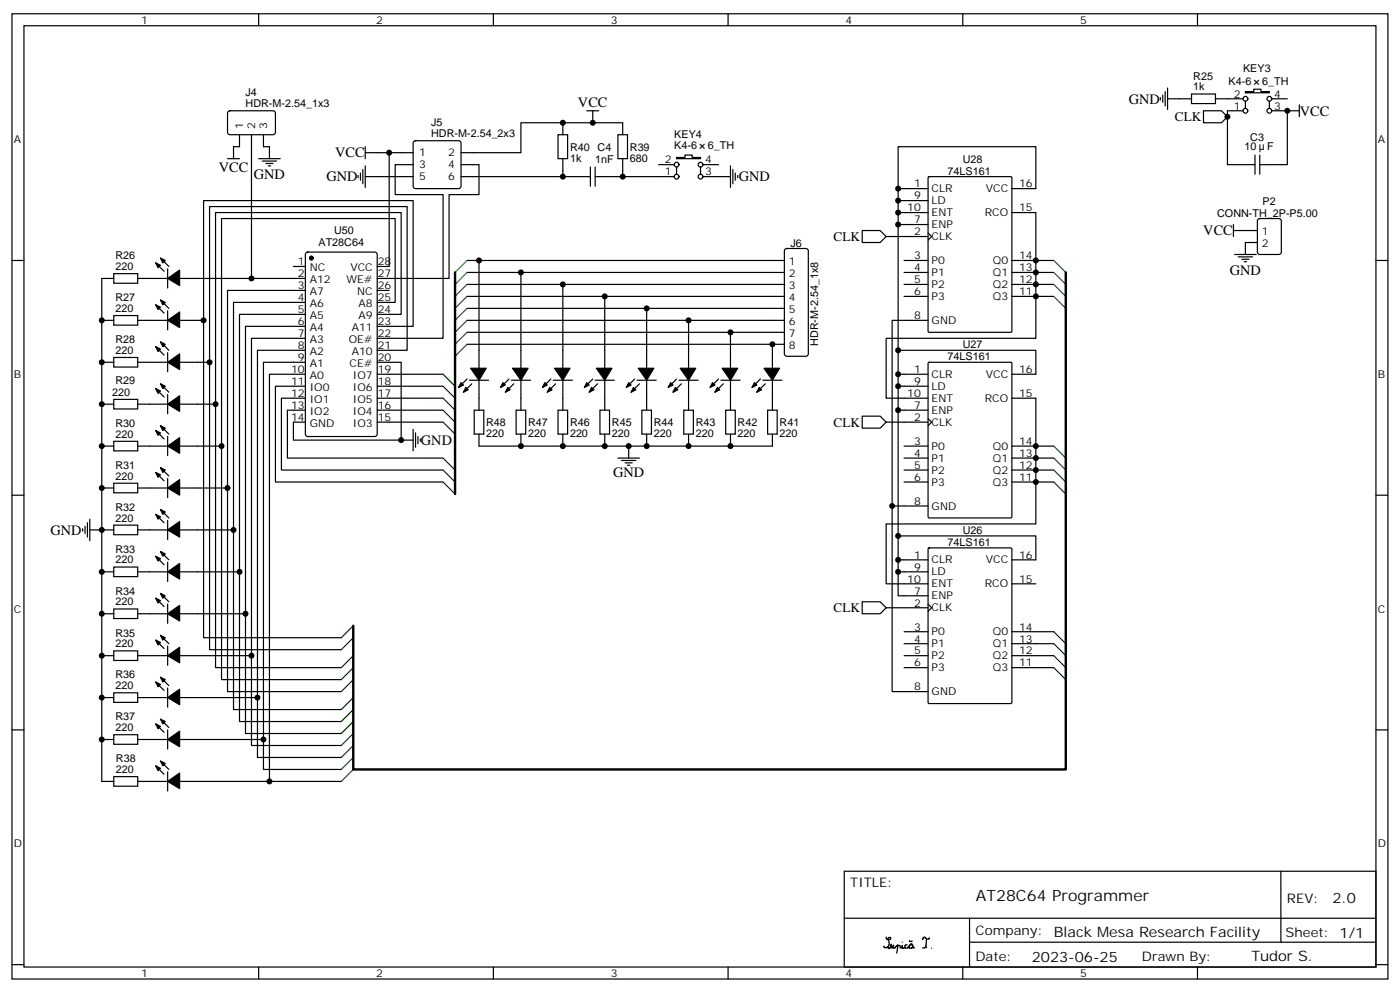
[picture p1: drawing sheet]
<svg xmlns="http://www.w3.org/2000/svg" width="412mm" height="292mm" viewBox="0 0 412 292" stroke-linecap="round" stroke-linejoin="round" font-family="sans-serif">
<g fill="none" stroke="#000" stroke-width=".35">
<path d="M3.5 4.1h405.4v284.3h-405.4zM7.1 7.6h398.2v277.3h-398.2zM76.2 4.1v3.5M145.3 4.1v3.5M214.5 4.1v3.5M283.6 4.1v3.5M352.8 4.1v3.5M67.3 32.8l.4-.2 13 .1 .4 .6v6l-.7 .4-12.9-.1-.5-.6v-5.7zM70.6 39.7v3.5h-1.8v3.5M74.1 39.7v42.3M77.6 39.7v3.5h1.8v3.5M164.4 39.7h2.8v7h-2.8z"/>
<path d="M165.8 36.2v3.5M172.9 32.6h3.5M174.6 32.6v3.6M182 39.7h2.9v7h-2.9zM183.4 39.7v-3.5h-29.9v8.8h-17.7M341.8 28.8v.7M342.5 28v2.2M343.3 27v4.2M344 29.1h7M344 25.9v6.4M351 27.7h7.1v2.8h-7.1zM354.5 32.6h5.3l1.8 1.8-1.8 1.8h-5.3z"/>
<path d="M358.1 29.1h8.1M366.2 32.6h-4.6v15.9h8.1M366.9 27h2.5v-.7h2.1v.7h2.4v.3h-7zM366.9 29.8v2.1M373.9 29.8v2.1M374.6 32.6h8.2M374.6 29.1h4.6M379.2 32.6v15.9h-8.1M382.8 30.9v3.5M67 46.7h3.6M76.2 46.7h6.3M77.3 47.4h4.2"/>
<path d="M78.3 48.2h2.1M79 48.9h.7M105.5 51.7v.7M106.2 51v2.1M106.9 49.9v4.3M107.6 45h14.1M107.6 52h14.1M107.6 43.2v3.5M107.6 48.9v6.3M114.7 45v33.5h-3.6M121.7 48.5h-5.3v8.8h14.1v42.4h-19.4M121.9 41.7l.5-.2h12.7l.5 .2 .2 .5v12.7l-.2 .5-.5 .2h-12.7l-.5-.3-.2-.4v-12.7z"/>
<path d="M135.8 48.5h5.3v8.8h-8.8v24.7h-21.2M135.8 52h30M165.8 46.7v5.3h8.1M173.9 49.2v5.7M175.3 49.2v5.7M183.4 46.7v5.3h-8.1M183.4 52h15.2M194 48.5h4.6M199.3 46.4h2.5v-.7h2.1v.7h2.5v.3h-7.1zM199.3 49.2v2.1M206.4 49.2v2.1M207.1 48.5h4.6"/>
<path d="M207.1 52h8.1M215.2 48.9v6.3M215.9 49.9v4.3M216.6 51v2.1M217.3 51.7v.7M264.6 59.1v3.5h8.8M264.6 55.6v3.5h8.8M273.4 55.6h-8.8v-12.4h40.6v12.4h-7.1M273.5 52.2l.3-.2h23.9l.3 .2 .1 45.3-.2 .3-24.1 .1-.3-.2zM369.7 45.7v5.6M371.1 45.7v5.6M3.5 76.7h3.6"/>
<path d="M45.9 77.4l2.4 2.5M47.3 76l2.4 2.5M49.4 79.2v5.6M86.4 78.5h3.6M90.2 74.5l.5-.2h19.7l.7 .4v53.2l-.4 .6-20 .1-.7-.5v-53.1zM137.6 76.7h3.5v31.8M141.1 76.7h90M231.3 73.4l.5-.2h5.6l.5 .2 .2 .5v30.3l-.2 .5-.5 .3h-5.6l-.5-.3-.2-.5v-30.3zM254 67.9h5.3l1.8 1.8-1.8 1.7h-5.3zM261.1 69.7h12.3M264.6 66.1v44.1h8.8M264.6 62.6v3.5h8.8"/>
<path d="M266.3 76.7h7.1M273.4 68.6l1.1 1.1-1.1 1M298.1 62.6h7.1v37.1h-44.1v17.6h3.5v3.5h8.8M298.1 76.7h12.3M363.4 67.9h7M363.4 66.1v3.6M363.7 75h6.4M364.8 75.7h4.2M365.8 76.4h2.1M366.5 77.1h.7M370.4 71.4h-3.5v3.6M370.7 64.6l.4-.2h5.7l.6 .4 .1 9.5-.5 .6-5.9 .1-.6-.5-.1-9.4z"/>
<path d="M405.3 76.7h3.6M30 94.4h3.5M33.5 80.6h7.1v2.8h-7.1zM33.5 93h7.1v2.8h-7.1zM33.5 82h-3.5v148.2h3.5M40.6 82h8.8M40.6 94.4h8.8M45.9 89.8l2.4 2.5M47.3 88.4l2.4 2.4M49.4 91.5v5.7M52.9 94.4h7.1v-35.3h61.7v37h-10.6M52.9 82h37.1"/>
<path d="M60 94.4v93.5h40.5M90 89.1h-21.2v67h-15.9M90 92.6h-19.4v75.9h-17.7M90 85.5h-23v58.3h-14.1M90 96.1h-17.7v84.7h-19.4M90 99.7h-15.9v93.4h-21.2M111.1 92.6h7.1v-30h-54.7v56.5h-10.6M111.1 89.1h5.3v-24.7h-51.1v67h-12.4M111.1 85.5h3.6M137.6 97.9h77.6v10.6M137.6 94.4h65.2v14.1M137.6 90.8h52.9v17.7"/>
<path d="M137.6 87.3h40.6v21.2M137.6 83.8h28.2v24.7M137.6 80.3h15.9v28.2M153.5 80.3h77.6M165.8 83.8h65.3M178.2 87.3h52.9M190.5 90.8h40.6M202.8 94.4h28.3M215.2 97.9h15.9M266.3 80.3h7.1M266.3 83.8h7.1M266.3 87.3h7.1"/>
<path d="M273.4 94.4h-10.6v109.3h10.6M298.1 80.3h12.3M298.1 83.8h12.3M298.1 87.3h12.3M30 106.7h3.5M30 119.1h3.5M33.5 105.3h7.1v2.8h-7.1zM33.5 117.7h7.1v2.8h-7.1zM40.6 106.7h8.8M40.6 119.1h8.8M45.9 102.1l2.4 2.5M45.9 114.5l2.4 2.4"/>
<path d="M47.3 100.7l2.4 2.5M47.3 113.1l2.4 2.4M49.4 103.9v5.6M49.4 116.2v5.7M61.7 106.7v84.7h38.8M63.5 119.1v77.6h37M90 110.2h-10.6v120h-26.5M90 106.7h-12.4v111.1h-24.7M90 103.2h-14.2v102.3h-22.9M90 113.8h-8.9v28.2h49.4M90 117.3h-7.1v21.2h47.6M111.1 103.2h8.8v-42.3h-58.2v45.8h-8.8"/>
<path d="M111.1 106.7h7.1v22.9h-31.8v-5.2h3.6M111.1 110.2h19.4M111.1 113.8h19.4M111.1 117.3h19.4M137.6 101.4h89.9v7.1M137.6 111.7l-2.5 2.4M138.3 112h5.6M139 113.1l-2.5 2.4M141.1 112v8.8M149.9 111.7l-2.4 2.4M150.6 112h5.7M151.3 113.1l-2.4 2.4"/>
<path d="M153.5 112v8.8M162.3 111.7l-2.5 2.4M163 112h5.6M163.7 113.1l-2.5 2.4M165.8 112v8.8M174.6 111.7l-2.4 2.4M175.3 112h5.7M176 113.1l-2.4 2.4M178.2 112v8.8M187 111.7l-2.5 2.4M187.7 112h5.6M188.4 113.1l-2.5 2.4"/>
<path d="M190.5 112v8.8M199.3 111.7l-2.5 2.4M200 112h5.7M200.7 113.1l-2.4 2.4M202.8 112v8.8M211.7 111.7l-2.5 2.4M212.4 112h5.6M213.1 113.1l-2.5 2.4M215.2 112v8.8M224 111.7l-2.5 2.4M224.7 112h5.7M225.4 113.1l-2.4 2.4"/>
<path d="M227.5 112v8.8M227.5 101.4h3.6M264.6 103.2h40.6v7h-7.1M264.6 113.8v3.5h8.8M264.6 110.2v3.6h8.8M273.5 106.9l.3-.2h23.9l.3 .2 .1 45.3-.2 .3-24.1 .1-.3-.2zM298.1 117.3h7.1v37h-44.1v17.7h3.5v3.5h8.8M30 131.4h3.5M33.5 130h7.1v2.8h-7.1zM40.6 131.4h8.8M45.9 126.8l2.4 2.5M45.9 139.2l2.4 2.4"/>
<path d="M47.3 125.4l2.4 2.5M47.3 137.8l2.4 2.4M49.4 128.6v5.6M65.3 131.4v68.8h35.2M90 120.8h-5.3v14.1h45.8M111.1 120.8h19.4M111.1 124.4h19.4M118.2 129.6h3.5M121.7 126.5v6.3M122.4 127.5v4.3M123.1 128.6v2.1M123.8 129.3v.7"/>
<path d="M139.7 120.8h2.8v7.1h-2.8zM141.1 127.9v3.5h86.4v-3.5M152 120.8h2.9v7.1h-2.9zM153.5 127.9v3.5M164.4 120.8h2.8v7.1h-2.8zM165.8 127.9v3.5M176.7 120.8h2.9v7.1h-2.9zM178.2 127.9v3.5M182 134.9h6.4M183.1 135.6h4.2M184.1 136.3h2.2M184.9 137.1h.7"/>
<path d="M185.2 131.4v3.5M189.1 120.8h2.8v7.1h-2.8zM190.5 127.9v3.5M201.4 120.8h2.9v7.1h-2.9zM202.8 127.9v3.5M213.8 120.8h2.8v7.1h-2.8zM215.2 127.9v3.5M226.1 120.8h2.9v7.1h-2.9zM254 122.6h5.3l1.8 1.8-1.8 1.7h-5.3zM261.1 124.4h12.3M264.6 120.8v44.1h8.8M266.3 131.4h7.1"/>
<path d="M266.3 134.9h7.1M266.3 138.5h7.1M273.4 123.3l1.1 1.1-1.1 1M298.1 131.4h12.3M298.1 134.9h12.3M298.1 138.5h12.3M3.5 145.9h3.6M24.3 155.8v.7M25 155v2.2M25.8 154v4.2M26.5 156.1h7M26.5 152.9v6.4"/>
<path d="M30 143.8h3.5M33.5 142.3h7.1v2.9h-7.1zM33.5 154.7h7.1v2.8h-7.1zM40.6 143.8h8.8M40.6 156.1h8.8M45.9 151.5l2.4 2.5M47.3 150.1l2.4 2.5M49.4 140.9v5.7M49.4 153.3v5.6M67 143.8v59.9h33.5M68.8 156.1v52.9h31.7M262.8 149h10.6"/>
<path d="M264.6 157.9h40.6v7h-7.1M266.3 142h7.1M298.1 142h12.3M405.3 145.9h3.6M30 168.5h3.5M33.5 167h7.1v2.9h-7.1zM33.5 179.4h7.1v2.8h-7.1zM40.6 168.5h8.8M45.9 163.9l2.4 2.4M45.9 176.2l2.4 2.5M47.3 162.5l2.4 2.4M47.3 174.8l2.4 2.5"/>
<path d="M49.4 165.6v5.7M49.4 178v5.6M70.6 168.5v44h29.9M254 177.3h5.3l1.8 1.7-1.8 1.8h-5.3zM261.1 179h12.3M264.6 168.5v3.5h8.8M264.6 164.9v3.6h8.8M273.4 178l1.1 1-1.1 1.1M273.5 161.6l.3-.2h23.9l.3 .2 .1 45.3-.2 .3-24.1 .1-.3-.2zM298.1 172h7.1M30 193.1h3.5M30 180.8h3.5"/>
<path d="M33.5 191.7h7.1v2.9h-7.1zM40.6 193.1h8.8M40.6 180.8h8.8M45.9 188.6l2.4 2.4M47.3 187.1l2.4 2.5M47.3 199.5l2.4 2.5M49.4 190.3v5.7M72.3 180.8v35.3h28.2M74.1 193.1v26.5h26.4M266.3 186.1h7.1M266.3 189.6h7.1M266.3 193.1h7.1"/>
<path d="M266.3 196.7h7.1M298.1 186.1h12.3M298.1 189.6h12.3M298.1 193.1h12.3M298.1 196.7h12.3M3.5 215h3.6M30 205.5h3.5M30 217.8h3.5M33.5 204.1h7.1v2.8h-7.1zM33.5 216.4h7.1v2.9h-7.1zM40.6 205.5h8.8M40.6 217.8h8.8"/>
<path d="M45.9 200.9l2.4 2.5M45.9 213.3l2.4 2.4M47.3 211.8l2.4 2.5M49.4 202.7v5.6M49.4 215v5.7M75.8 205.5v17.6h24.7M77.6 217.8v8.9h22.9M405.3 215h3.6M33.5 228.8h7.1v2.8h-7.1zM40.6 230.2h8.8M45.9 225.6l2.4 2.5M47.3 224.2l2.4 2.5"/>
<path d="M49.4 227.4v5.6M79.4 230.2h21.1M248.7 256.6h156.6v28.3h-156.6zM377.3 256.7v20.8M248.7 270.5h156.5M261.1 276v.5l.4 .3h.5l.4-.3v-.4l-.7 .1 .2 1.4-.2 1.2-1 .4-.4-.5M261.6 278.8l.1 .6h.3l.6-1.2-.1 .9 .4 .1 .4-.8-.3 .9h.6l.9-.9-.3 2.4M264.4 278.6l.7-.1 .1 .7h.4l.3-.7v.8l.5-.1M265.8 277.5v.1M267.2 278.3l-.6 .3v.6l.8 .1 .6-.9M267.9 277.1l.2 .3h.5l.1-.2M268.7 278l-.5 .2-.3 .4 .1 .7h.5l.3-.2v-.7l-.3-.1"/>
<path d="M268.9 278.4l.1 .7 .4 .1M272.7 278.7l.2 .4M272.9 276.9l-.2 2.2-.9 .1M273.8 276.3l-.2 .4h-.6l-.5-.7h-.3l-.4 .8M274.5 279.3h.1M285.6 277.5h119.6M285.6 270.5v14.1M3.5 284.2h3.6M76.2 284.9v3.5M145.3 284.9v3.5M214.5 284.9v3.5M283.6 284.9v3.5"/>
<path d="M352.8 284.9v3.5M405.3 284.2h3.6"/>
<circle cx="366.9" cy="32.6" r=".71"/>
<circle cx="366.9" cy="29.1" r=".71"/>
<circle cx="373.9" cy="29.1" r=".71"/>
<circle cx="373.9" cy="32.6" r=".71"/>
<circle cx="199.3" cy="52" r=".71"/>
<circle cx="199.3" cy="48.5" r=".71"/>
<circle cx="206.4" cy="48.5" r=".71"/>
<circle cx="206.4" cy="52" r=".71"/>
</g>
<g fill="none" stroke="#008700" stroke-width=".35">
<path d="M137.6 76.7l-3.5 3.6M310.4 76.7l3.6 3.6M137.6 97.9l-3.5 3.5M137.6 94.4l-3.5 3.5M137.6 90.8l-3.5 3.6M137.6 87.3l-3.5 3.5M137.6 83.8l-3.5 3.5M137.6 80.3l-3.5 3.5M310.4 87.3l3.6 3.5M310.4 83.8l3.6 3.5M310.4 80.3l3.6 3.5M130.5 110.2l3.6 3.6"/>
<path d="M130.5 113.8l3.6 3.5M130.5 117.3l3.6 3.5M137.6 101.4l-3.5 3.6M130.5 138.5l3.6 3.5M130.5 134.9l3.6 3.6M130.5 120.8l3.6 3.6M130.5 124.4l3.6 3.5M310.4 138.5l3.6 3.5M310.4 134.9l3.6 3.6M310.4 131.4l3.6 3.5M130.5 142l3.6 3.5M310.4 142l3.6 3.5"/>
<path d="M104.1 184.3l-3.6 3.6M104.1 187.9l-3.6 3.5M104.1 193.1l-3.6 3.6M104.1 196.7l-3.6 3.5M310.4 196.7l3.6 3.5M310.4 193.1l3.6 3.6M310.4 189.6l3.6 3.5M310.4 186.1l3.6 3.5M104.1 200.2l-3.6 3.5M104.1 205.5l-3.6 3.5M104.1 209l-3.6 3.5M104.1 212.5l-3.6 3.6"/>
<path d="M104.1 216.1l-3.6 3.5M104.1 219.6l-3.6 3.5M104.1 223.1l-3.6 3.6M104.1 226.7l-3.6 3.5"/>
</g>
<path d="M134.1 80.3v65.2M314 80.3v146.4h-209.9v-42.4" fill="none" stroke="#000" stroke-width=".71"/>
<g fill="#000" stroke="#000" stroke-width=".35">
<path d="M45.9 77.4l1.4 .7-.7 .7zM47.3 76l1.4 .7-.7 .7zM45.9 89.8l1.4 .7-.7 .7zM47.3 88.4l1.4 .7-.7 .7zM49.4 82l3.5-2.4v4.5zM49.4 94.4l3.5-2.5v4.6zM45.9 102.1l1.4 .7-.7 .7zM45.9 114.5l1.4 .7-.7 .7zM47.3 100.7l1.4 .7-.7 .7zM47.3 113.1l1.4 .7-.7 .7zM49.4 106.7l3.5-2.5v4.6zM135.8 112.7l.7 .7-1.4 .7z"/>
<path d="M137.2 114.1l.7 .7-1.4 .7zM138.6 108.5h4.6l-2.1 3.5zM148.2 112.7l.7 .7-1.4 .7zM149.6 114.1l.7 .7-1.4 .7zM151 108.5h4.6l-2.1 3.5zM160.5 112.7l.7 .7-1.4 .7zM161.9 114.1l.7 .7-1.4 .7zM163.3 108.5h4.6l-2.1 3.5zM172.9 112.7l.7 .7-1.4 .7zM174.3 114.1l.7 .7-1.4 .7zM175.7 108.5h4.6l-2.1 3.5zM185.2 112.7l.7 .7-1.4 .7z"/>
<path d="M186.6 114.1l.7 .7-1.4 .7zM188 108.5h4.6l-2.1 3.5zM197.6 112.7l.7 .7-1.5 .7zM199 114.1l.7 .7-1.4 .7zM200.4 108.5h4.6l-2.2 3.5zM209.9 112.7l.7 .7-1.4 .7zM211.3 114.1l.7 .7-1.4 .7zM212.7 108.5h4.6l-2.1 3.5zM222.2 112.7l.8 .7-1.5 .7zM223.7 114.1l.7 .7-1.4 .7zM225.1 108.5h4.6l-2.2 3.5zM45.9 126.8l1.4 .7-.7 .7z"/>
<path d="M45.9 139.2l1.4 .7-.7 .7zM47.3 125.4l1.4 .7-.7 .7zM47.3 137.8l1.4 .7-.7 .7zM49.4 119.1l3.5-2.5v4.6zM49.4 131.4l3.5-2.5v4.6zM45.9 151.5l1.4 .7-.7 .7zM47.3 150.1l1.4 .7-.7 .7zM49.4 143.8l3.5-2.5v4.6zM49.4 156.1l3.5-2.5v4.6zM45.9 163.9l1.4 .7-.7 .7zM45.9 176.2l1.4 .7-.7 .7zM47.3 162.5l1.4 .7-.7 .7z"/>
<path d="M47.3 174.8l1.4 .7-.7 .7zM49.4 168.5l3.5-2.5v4.6zM45.9 188.6l1.4 .7-.7 .7zM47.3 187.1l1.4 .8-.7 .7zM47.3 199.5l1.4 .7-.7 .7zM49.4 180.8l3.5-2.5v4.6zM49.4 193.1l3.5-2.4v4.6zM45.9 200.9l1.4 .7-.7 .7zM45.9 213.3l1.4 .7-.7 .7zM47.3 211.8l1.4 .7-.7 .8zM49.4 205.5l3.5-2.5v4.6zM49.4 217.8l3.5-2.4v4.6z"/>
<path d="M45.9 225.6l1.4 .7-.7 .7zM47.3 224.2l1.4 .7-.7 .7zM49.4 230.2l3.5-2.5v4.6z"/>
<circle cx="91.7" cy="76" r=".53"/>
</g>
<g fill="#000">
<circle cx="165.8" cy="36.2" r=".88"/>
<circle cx="174.6" cy="36.2" r=".88"/>
<circle cx="361.6" cy="34.4" r=".88"/>
<circle cx="379.2" cy="32.6" r=".88"/>
<circle cx="114.7" cy="45" r=".88"/>
<circle cx="165.8" cy="52" r=".88"/>
<circle cx="183.4" cy="52" r=".88"/>
<circle cx="264.6" cy="59.1" r=".88"/>
<circle cx="264.6" cy="55.6" r=".88"/>
<circle cx="141.1" cy="76.7" r=".88"/>
<circle cx="264.6" cy="66.1" r=".88"/>
<circle cx="264.6" cy="62.6" r=".88"/>
<circle cx="305.2" cy="76.7" r=".88"/>
<circle cx="30" cy="94.4" r=".88"/>
<circle cx="60" cy="94.4" r=".88"/>
<circle cx="74.1" cy="82" r=".88"/>
<circle cx="153.5" cy="80.3" r=".88"/>
<circle cx="165.8" cy="83.8" r=".88"/>
<circle cx="178.2" cy="87.3" r=".88"/>
<circle cx="190.5" cy="90.8" r=".88"/>
<circle cx="202.8" cy="94.4" r=".88"/>
<circle cx="215.2" cy="97.9" r=".88"/>
<circle cx="305.2" cy="87.3" r=".88"/>
<circle cx="305.2" cy="80.3" r=".88"/>
<circle cx="305.2" cy="83.8" r=".88"/>
<circle cx="30" cy="106.7" r=".88"/>
<circle cx="30" cy="119.1" r=".88"/>
<circle cx="61.7" cy="106.7" r=".88"/>
<circle cx="63.5" cy="119.1" r=".88"/>
<circle cx="227.5" cy="101.4" r=".88"/>
<circle cx="264.6" cy="113.8" r=".88"/>
<circle cx="264.6" cy="103.2" r=".88"/>
<circle cx="264.6" cy="110.2" r=".88"/>
<circle cx="30" cy="131.4" r=".88"/>
<circle cx="65.3" cy="131.4" r=".88"/>
<circle cx="118.2" cy="129.6" r=".88"/>
<circle cx="153.5" cy="131.4" r=".88"/>
<circle cx="165.8" cy="131.4" r=".88"/>
<circle cx="178.2" cy="131.4" r=".88"/>
<circle cx="185.2" cy="131.4" r=".88"/>
<circle cx="190.5" cy="131.4" r=".88"/>
<circle cx="202.8" cy="131.4" r=".88"/>
<circle cx="215.2" cy="131.4" r=".88"/>
<circle cx="264.6" cy="120.8" r=".88"/>
<circle cx="305.2" cy="138.5" r=".88"/>
<circle cx="305.2" cy="131.4" r=".88"/>
<circle cx="305.2" cy="134.9" r=".88"/>
<circle cx="30" cy="156.1" r=".88"/>
<circle cx="30" cy="143.8" r=".88"/>
<circle cx="67" cy="143.8" r=".88"/>
<circle cx="68.8" cy="156.1" r=".88"/>
<circle cx="262.8" cy="149" r=".88"/>
<circle cx="264.6" cy="157.9" r=".88"/>
<circle cx="305.2" cy="142" r=".88"/>
<circle cx="30" cy="168.5" r=".88"/>
<circle cx="70.6" cy="168.5" r=".88"/>
<circle cx="264.6" cy="168.5" r=".88"/>
<circle cx="264.6" cy="164.9" r=".88"/>
<circle cx="30" cy="180.8" r=".88"/>
<circle cx="30" cy="193.1" r=".88"/>
<circle cx="72.3" cy="180.8" r=".88"/>
<circle cx="74.1" cy="193.1" r=".88"/>
<circle cx="30" cy="205.5" r=".88"/>
<circle cx="30" cy="217.8" r=".88"/>
<circle cx="75.8" cy="205.5" r=".88"/>
<circle cx="77.6" cy="217.8" r=".88"/>
<circle cx="79.4" cy="230.2" r=".88"/>
</g>
<text font-size="4.6" x="287.5" y="265.5">AT28C64 Programmer</text>
<g font-size="4.2">
<text x="170.3" y="31.6">VCC</text>
<text x="332.5" y="30.5">GND</text>
<text x="382.9" y="34.1">VCC</text>
<text x="98.7" y="46.4">VCC</text>
<text x="64.4" y="50.7">VCC</text>
<text x="74.8" y="52.8">GND</text>
<text x="96.1" y="53.4">GND</text>
<text x="217.7" y="53.4">GND</text>
<text x="354.5" y="69.3">VCC</text>
<text x="362.3" y="81">GND</text>
<text x="124" y="131.1">GND</text>
<text x="180.6" y="140.6">GND</text>
<text x="14.9" y="157.5">GND</text>
<text x="392.5" y="265.9">2.0</text>
<text x="310.4" y="276">Black Mesa Research Facility</text>
<text x="304" y="283.3">2023-06-25</text>
<text x="368.7" y="283.1">Tudor S.</text>
</g>
<g font-size="3.9">
<text x="346.1" y="35.8">CLK</text>
<text x="245.6" y="71">CLK</text>
<text x="245.6" y="125.7">CLK</text>
<text x="245.6" y="180.4">CLK</text>
<text x="250.5" y="261.2">TITLE:</text>
<text x="379.1" y="265.9">REV:</text>
<text x="287.4" y="275.4">Company:</text>
<text x="378.7" y="276">Sheet: 1/1</text>
<text x="287.4" y="283.1">Date:</text>
<text x="336.4" y="283.2">Drawn By:</text>
</g>
<g font-size="3.2">
<text x="41.6" y="7.1">1</text>
<text x="110.8" y="7.1">2</text>
<text x="179.9" y="7.1">3</text>
<text x="249.1" y="7.1">4</text>
<text x="318.2" y="7.1">5</text>
<text x="351.5" y="23.4">R25</text>
<text x="366.2" y="21.2">KEY3</text>
<text x="72.3" y="28.4">J4</text>
<text x="351.5" y="26.6">1k</text>
<text x="362" y="25">K4-6</text>
<text x="363.5" y="28.8">2</text>
<text x="371.8" y="25">6_TH</text>
<text x="375.4" y="28.8">4</text>
<text x="72.3" y="31.6">HDR-M-2.54_1x3</text>
<text x="363.5" y="32.3">1</text>
<text x="375.4" y="32.3">3</text>
<text x="71.6" y="37.9" transform="rotate(-90 71.6 37.9)">1</text>
<text x="75.1" y="37.9" transform="rotate(-90 75.1 37.9)">2</text>
<text x="78.7" y="37.9" transform="rotate(-90 78.7 37.9)">3</text>
<text x="127" y="40.4">HDR-M-2.54_2x3</text>
<text x="127" y="37.2">J5</text>
<text x="198.6" y="40.6">KEY4</text>
<text x="368.3" y="41.5">C3</text>
<text x="4.1" y="42.2">A</text>
<text x="123.5" y="46">1</text>
<text x="132" y="46">2</text>
<text x="167.9" y="47.6">1k</text>
<text x="167.9" y="44.4">R40</text>
<text x="175.3" y="47.9">1nF</text>
<text x="176.1" y="44.4">C4</text>
<text x="185.6" y="47.6">680</text>
<text x="185.6" y="44.4">R39</text>
<text x="198.6" y="43.7">K4-6</text>
<text x="208.5" y="43.7">6_TH</text>
<text x="283.7" y="47.9">U28</text>
<text x="366.6" y="44.3">10</text>
<text x="373.3" y="44.3">F</text>
<text x="405.9" y="42.2">A</text>
<text x="123.5" y="49.6">3</text>
<text x="123.5" y="53.1">5</text>
<text x="132" y="49.6">4</text>
<text x="132" y="53.1">6</text>
<text x="195.9" y="51.7">1</text>
<text x="195.9" y="48.2">2</text>
<text x="207.8" y="51.7">3</text>
<text x="207.8" y="48.2">4</text>
<text x="279.2" y="51.4">74LS161</text>
<text x="269.3" y="55.2">1</text>
<text x="269.3" y="58.7">9</text>
<text x="274.5" y="56.6">CLR</text>
<text x="290.4" y="56.6">VCC</text>
<text x="300.2" y="55.2">16</text>
<text x="267.3" y="62.3">10</text>
<text x="269.3" y="65.8">7</text>
<text x="274.5" y="60.1">LD</text>
<text x="274.5" y="63.7">ENT</text>
<text x="290.1" y="63.7">RCO</text>
<text x="300.2" y="62.3">15</text>
<text x="358.6" y="63.8">CONN-TH_2P-P5.00</text>
<text x="371.9" y="60.3">P2</text>
<text x="98.4" y="69">U50</text>
<text x="269.3" y="69.3">2</text>
<text x="274.5" y="67.2">ENP</text>
<text x="274.5" y="70.7">CLK</text>
<text x="371.7" y="69.3">1</text>
<text x="34" y="76.4">R26</text>
<text x="93.8" y="72.6">AT28C64</text>
<text x="232.9" y="72.6">J6</text>
<text x="269.3" y="76.4">3</text>
<text x="274.5" y="77.8">P0</text>
<text x="292.5" y="77.8">Q0</text>
<text x="300.2" y="76.4">14</text>
<text x="371.7" y="72.8">2</text>
<text x="34" y="79.6">220</text>
<text x="87.8" y="78.1">1</text>
<text x="87.8" y="81.7">2</text>
<text x="91.3" y="79.9">NC</text>
<text x="91.3" y="83.4">A12</text>
<text x="102.1" y="83.4">WE#</text>
<text x="103.2" y="79.9">VCC</text>
<text x="111.3" y="81.7">27</text>
<text x="111.3" y="78.1">28</text>
<text x="232.4" y="78.1">1</text>
<text x="232.4" y="81.7">2</text>
<text x="269.3" y="79.9">4</text>
<text x="269.3" y="83.4">5</text>
<text x="274.5" y="81.3">P1</text>
<text x="292.5" y="81.3">Q1</text>
<text x="300.2" y="79.9">13</text>
<text x="300.2" y="83.4">12</text>
<text x="34" y="88.7">R27</text>
<text x="87.8" y="85.2">3</text>
<text x="87.8" y="88.7">4</text>
<text x="91.3" y="87">A7</text>
<text x="105.2" y="87">NC</text>
<text x="111.3" y="88.7">25</text>
<text x="111.3" y="85.2">26</text>
<text x="232.4" y="85.2">3</text>
<text x="232.4" y="88.7">4</text>
<text x="269.3" y="87">6</text>
<text x="274.5" y="84.8">P2</text>
<text x="274.5" y="88.4">P3</text>
<text x="292.5" y="84.8">Q2</text>
<text x="292.5" y="88.4">Q3</text>
<text x="300.2" y="87">11</text>
<text x="34" y="91.9">220</text>
<text x="87.8" y="92.3">5</text>
<text x="87.8" y="95.8">6</text>
<text x="91.3" y="90.5">A6</text>
<text x="91.3" y="94">A5</text>
<text x="105.6" y="94">A9</text>
<text x="105.6" y="90.5">A8</text>
<text x="111.3" y="95.8">23</text>
<text x="111.3" y="92.3">24</text>
<text x="232.4" y="92.3">5</text>
<text x="232.4" y="95.8">6</text>
<text x="269.3" y="94">8</text>
<text x="274.5" y="95.4">GND</text>
<text x="34" y="101.1">R28</text>
<text x="87.8" y="99.3">7</text>
<text x="91.3" y="97.5">A4</text>
<text x="91.3" y="101.1">A3</text>
<text x="102.7" y="101.1">OE#</text>
<text x="103.6" y="97.5">A11</text>
<text x="111.3" y="99.3">22</text>
<text x="232.4" y="99.3">7</text>
<text x="241.1" y="101.9" transform="rotate(-90 241.1 101.9)">HDR-M-2.54_1x8</text>
<text x="34" y="104.2">220</text>
<text x="87.8" y="102.8">8</text>
<text x="87.8" y="106.4">9</text>
<text x="91.3" y="104.6">A2</text>
<text x="103.6" y="104.6">A10</text>
<text x="111.3" y="106.4">20</text>
<text x="111.3" y="102.8">21</text>
<text x="232.4" y="102.8">8</text>
<text x="279.2" y="106.1">74LS161</text>
<text x="283.7" y="102.6">U27</text>
<text x="4.1" y="111.3">B</text>
<text x="34" y="113.3">R29</text>
<text x="85.7" y="109.9">10</text>
<text x="85.7" y="113.4">11</text>
<text x="91.3" y="108.1">A1</text>
<text x="91.3" y="111.7">A0</text>
<text x="103" y="108.1">CE#</text>
<text x="104" y="111.7">IO7</text>
<text x="111.3" y="113.4">18</text>
<text x="111.3" y="109.9">19</text>
<text x="269.3" y="109.9">1</text>
<text x="269.3" y="113.4">9</text>
<text x="274.5" y="111.3">CLR</text>
<text x="290.4" y="111.3">VCC</text>
<text x="300.2" y="109.9">16</text>
<text x="405.9" y="111.3">B</text>
<text x="33.1" y="116.7">220</text>
<text x="85.7" y="116.9">12</text>
<text x="91.3" y="115.2">IO0</text>
<text x="91.3" y="118.7">IO1</text>
<text x="104" y="118.7">IO5</text>
<text x="104" y="115.2">IO6</text>
<text x="111.3" y="116.9">17</text>
<text x="267.3" y="116.9">10</text>
<text x="274.5" y="114.8">LD</text>
<text x="274.5" y="118.4">ENT</text>
<text x="290.1" y="118.4">RCO</text>
<text x="300.2" y="116.9">15</text>
<text x="34" y="125.8">R30</text>
<text x="85.7" y="120.5">13</text>
<text x="85.7" y="124">14</text>
<text x="91.3" y="122.2">IO2</text>
<text x="91.3" y="125.8">GND</text>
<text x="104" y="125.8">IO3</text>
<text x="104" y="122.2">IO4</text>
<text x="111.3" y="124">15</text>
<text x="111.3" y="120.5">16</text>
<text x="143.2" y="125.5">R48</text>
<text x="155.6" y="125.5">R47</text>
<text x="167.9" y="125.5">R46</text>
<text x="180.3" y="125.5">R45</text>
<text x="192.6" y="125.5">R44</text>
<text x="205" y="125.5">R43</text>
<text x="217.3" y="125.5">R42</text>
<text x="229.7" y="125.5">R41</text>
<text x="269.3" y="120.5">7</text>
<text x="269.3" y="124">2</text>
<text x="274.5" y="121.9">ENP</text>
<text x="274.5" y="125.4">CLK</text>
<text x="34" y="128.9">220</text>
<text x="143.2" y="128.7">220</text>
<text x="155.6" y="128.7">220</text>
<text x="167.9" y="128.7">220</text>
<text x="180.3" y="128.7">220</text>
<text x="192.6" y="128.7">220</text>
<text x="205" y="128.7">220</text>
<text x="217.3" y="128.7">220</text>
<text x="229.7" y="128.7">220</text>
<text x="269.3" y="131.1">3</text>
<text x="300.2" y="131.1">14</text>
<text x="269.3" y="134.6">4</text>
<text x="274.5" y="132.5">P0</text>
<text x="274.5" y="136">P1</text>
<text x="292.5" y="132.5">Q0</text>
<text x="292.5" y="136">Q1</text>
<text x="300.2" y="134.6">13</text>
<text x="34" y="141.3">220</text>
<text x="34" y="138.1">R31</text>
<text x="269.3" y="138.1">5</text>
<text x="269.3" y="141.6">6</text>
<text x="274.5" y="139.5">P2</text>
<text x="274.5" y="143.1">P3</text>
<text x="292.5" y="139.5">Q2</text>
<text x="292.5" y="143.1">Q3</text>
<text x="300.2" y="138.1">12</text>
<text x="300.2" y="141.6">11</text>
<text x="269.3" y="148.7">8</text>
<text x="34" y="153.6">220</text>
<text x="34" y="150.5">R32</text>
<text x="274.5" y="150.1">GND</text>
<text x="279.2" y="160.8">74LS161</text>
<text x="283.7" y="157.2">U26</text>
<text x="34" y="166">220</text>
<text x="34" y="162.8">R33</text>
<text x="269.3" y="164.6">1</text>
<text x="274.5" y="166">CLR</text>
<text x="290.4" y="166">VCC</text>
<text x="300.2" y="164.6">16</text>
<text x="267.3" y="171.6">10</text>
<text x="269.3" y="168.1">9</text>
<text x="274.5" y="169.5">LD</text>
<text x="274.5" y="173">ENT</text>
<text x="290.1" y="173">RCO</text>
<text x="300.2" y="171.6">15</text>
<text x="34" y="178.3">220</text>
<text x="34" y="175.2">R34</text>
<text x="269.3" y="175.2">7</text>
<text x="269.3" y="178.7">2</text>
<text x="274.5" y="176.6">ENP</text>
<text x="4.1" y="180.4">C</text>
<text x="269.3" y="185.7">3</text>
<text x="274.5" y="180.1">CLK</text>
<text x="300.2" y="185.7">14</text>
<text x="405.9" y="180.4">C</text>
<text x="34" y="190.7">220</text>
<text x="34" y="187.5">R35</text>
<text x="269.3" y="189.3">4</text>
<text x="274.5" y="187.1">P0</text>
<text x="274.5" y="190.7">P1</text>
<text x="292.5" y="187.1">Q0</text>
<text x="292.5" y="190.7">Q1</text>
<text x="300.2" y="189.3">13</text>
<text x="269.3" y="192.8">5</text>
<text x="269.3" y="196.3">6</text>
<text x="274.5" y="194.2">P2</text>
<text x="274.5" y="197.7">P3</text>
<text x="292.5" y="194.2">Q2</text>
<text x="292.5" y="197.7">Q3</text>
<text x="300.2" y="192.8">12</text>
<text x="300.2" y="196.3">11</text>
<text x="34" y="203">220</text>
<text x="34" y="199.8">R36</text>
<text x="269.3" y="203.4">8</text>
<text x="274.5" y="204.8">GND</text>
<text x="34" y="215.4">220</text>
<text x="34" y="212.2">R37</text>
<text x="34.1" y="227.7">220</text>
<text x="34.1" y="224.5">R38</text>
<text x="4.1" y="249.6">D</text>
<text x="405.9" y="249.6">D</text>
<text x="41.6" y="287.9">1</text>
<text x="110.8" y="287.9">2</text>
<text x="179.9" y="287.9">3</text>
<text x="249.1" y="287.9">4</text>
<text x="318.2" y="287.9">5</text>
</g>
</svg>
